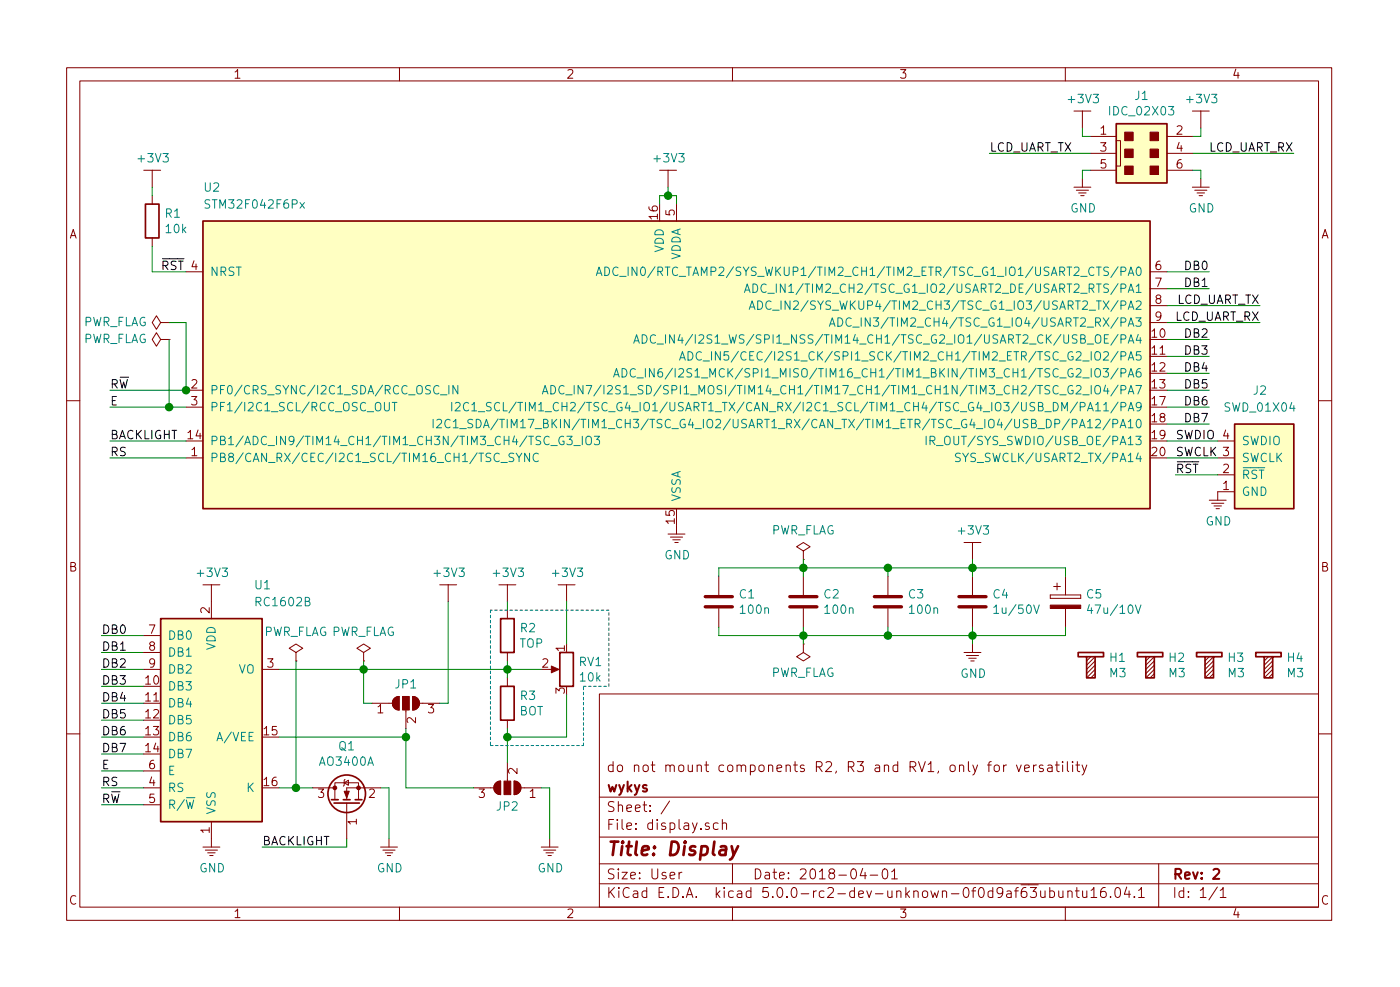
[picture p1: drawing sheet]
<svg xmlns="http://www.w3.org/2000/svg" width="210mm" height="148mm" viewBox="0 0 210 148" stroke-linecap="round" stroke-linejoin="round" font-family="sans-serif">
<g fill="none" stroke="#840000" stroke-width=".15">
<path d="M10 10.2h190v128h-190zM12 12.1h186v124.1h-186zM60 10.2v1.9M110 10.2v1.9M160 10.2v1.9M161.3 16.7h2.5M162.6 16.7v2.5M179.1 16.7h2.5M180.3 16.7v2.5M21.6 25.6h2.5M22.9 25.6v2.5M22.9 29.4v1.2"/>
<path d="M22.9 35.7v1.3M99.1 25.6h2.5M100.3 25.6v2.5M101.6 30.6v2.6M161.3 28.1h2.5M161.6 28.6h1.9M162 29h1.1M162.3 29.4h.5M162.6 26.8v1.3M163.8 25.6h3.8M163.8 20.5h3.8M163.8 23h3.8"/>
<path d="M167.6 21.1h.7v3.8h-.7M175.3 25.6h3.8M175.3 20.5h3.8M175.3 23h3.8M179.1 28.1h2.5M179.4 28.6h1.9M179.8 29h1.1M180.1 29.4h.5M180.3 26.8v1.3M24.1 51l-.6-1.1-.6 1.1 .6 1 .6-1h1.3M24.1 48.4l-.6-1-.6 1 .6 1 .6-1h1.3M25.4 51h.1"/>
<path d="M25.4 48.4h.1M27.9 40.8h2.6M27.9 58.6h2.6M172.7 40.8h2.6M172.7 43.3h2.6M172.7 45.9h2.6M172.7 48.4h2.6M10 60.2h2M27.9 61.1h2.6M27.9 68.7h2.6M101.6 78.9v1.3M181.6 75.1h2.5"/>
<path d="M182 75.5h1.8M182.3 76h1.1M182.6 76.4h.5M182.9 68.7h2.5M182.9 71.3h2.5M182.9 66.2h2.5M185.4 73.8h-2.5v1.3M198 60.2h2M21.6 98h2.5M21.6 95.4h2.5M30.5 87.8h2.5M31.7 87.8v5.1"/>
<path d="M44.4 98l1.1-.7-1.1-.6-1 .6 1 .7v1.2M44.4 99.2h.1M54.6 98l1-.7-1-.6-1 .6 1 .7v1.2M54.6 99.2h.1M66 87.8h2.6M67.3 87.8v2.5M74.9 87.8h2.6M76.2 87.8v2.5M76.2 91.6v1.3M76.2 98v1.2M83.8 87.8h2.6M85.1 87.8v2.5"/>
<path d="M100.3 80.2h2.6M100.7 80.6h1.8M101 81h1.2M101.3 81.4h.6M107.9 86.5v2.8M107.9 91.3v2.8M120.6 82.7l1.1-.6-1.1-.7-1 .7 1 .6v1.3M120.6 84h.1M120.6 96.7v1.3l1.1 .6-1.1 .6-1-.6 1-.6M120.6 96.7h.1M120.6 86.5v2.8M120.6 91.3v2.8"/>
<path d="M133.3 86.5v2.8M133.3 91.3v2.8M144.8 81.4h2.5M144.8 98h2.5M145.1 98.4h1.9M145.5 98.8h1.1M145.8 99.2h.5M146 81.4v2.6M146 86.5v2.8M146 91.3v2.8M146 96.7v1.3M157.7 89.3v.5z"/>
<path d="M157.7 89.8h4.6zM157.7 89.3h4.6zM158.2 88h1.1M158.7 87.5v1.1M160 86.5v2.8M160 91.3v2.8M162.3 89.3v.5zM163.8 98.6l-.6 .6M164.5 99.9l-1.3 1.2M164.5 99.2l-1.3 1.3M164.5 98.6l-1.3 1.3M172.7 98.6l-.6 .6"/>
<path d="M173.4 99.9l-1.3 1.2M173.4 99.2l-1.3 1.3M173.4 98.6l-1.3 1.3M181.6 98.6l-.6 .6M182.2 99.9l-1.2 1.2M182.2 99.2l-1.2 1.3M182.2 98.6l-1.2 1.3M190.5 98.6l-.6 .6M191.1 99.9l-1.2 1.2M191.1 99.2l-1.2 1.3M191.1 98.6l-1.2 1.3M10 110.2h2"/>
<path d="M21.6 118.3h2.5M21.6 100.5h2.5M21.6 115.7h2.5M39.4 100.5h2.5M47 118.3h3.3M50.3 118.3v-.8h3.5v2.5M50.3 118.3v1.7M51.7 117.5l.6-.4v.8zM51.8 117l-.1 .1v.8l-.1 .1M55.9 105.6h3M57.1 118.3h-5v1.7M59.3 104.8l.6-.2v2a1.02 1.02 0 0 1-.9-.7 1.02 1.02 0 0 1 .3-1.1z"/>
<path d="M61 106.6v2.8M62 104.6a1.02 1.02 0 0 1 1 1 1.02 1.02 0 0 1-1 1zM63 105.6h3M71.1 118.3h3.1M74.4 117.6l.4-.3h.4v2a1.03 1.03 0 0 1-.9-.6 1.03 1.03 0 0 1 .1-1.1zM76.2 101.8v1.2M76.2 108.1v1.3M76.2 114.5v2.8M77.2 117.3a1.02 1.02 0 0 1 1 1 1.02 1.02 0 0 1-1 1zM78.2 118.3h3.1M82.5 100.5h1.1M90 104.2h108v32h-108z"/>
<path d="M90 119.7h108M149.4 115a.41 .41 0 0 1 .7 .1l-.1 .6a.41 .41 0 0 1-.7-.1zM150.7 114.8v1M151.2 114.8l-.3 .1-.2 .2M152.7 114.8l.3 1 .4-1M153.9 115.3l.7-.1-.1-.3-.4-.1-.2 .2v.8h.2h.4M155.2 114.8v1M155.7 114.8l-.3 .1-.2 .2M156.6 114.9l-.3-.1-.2 .3a.48 .48 0 0 0 .5 .3l.1 .2-.1 .2h-.1h-.4M157.4 114.9l.1-.1 .4 .1 .1 .9M158 115.2l-.5 .1a.29 .29 0 0 0-.2 .3 .29 .29 0 0 0 .2 .2h.5M158.5 114.8h.6"/>
<path d="M158.7 114.3v1.3l.2 .2h.2M159.6 114.3l-.1 .1 .1 .1v-.2v.2M159.6 114.8v1M160.3 114.3v1.3l.2 .2M161.1 114.3l-.1 .1 .1 .1v-.2v.2M161.1 114.8v1M161.6 114.8h.6M161.8 114.3v1.3l.2 .2h.2M162.5 114.8l.4 1M163.2 114.8l-.5 1.4-.2 .1M164.5 100.5l-1.3 1.3M164.5 101.1l-.7 .7"/>
<path d="M173.4 100.5l-1.3 1.3M173.4 101.1l-.7 .7M182.2 100.5l-1.2 1.3M182.2 101.1l-.6 .7M191.1 100.5l-1.2 1.3M191.1 101.1l-.6 .7M198 110.2h2M21.6 120.8h2.5M30.5 127.2h2.5M30.8 127.6h1.9M31.2 128h1.1M31.5 128.4h.5"/>
<path d="M31.7 123.4v3.8M52.1 120.6v.2M52.1 120.8v5.1M57.1 127.2h2.6M57.5 127.6h1.8M57.9 128h1.1M58.2 128.4h.5M58.4 125.9v1.3M60 136.2v2M81.3 127.2h2.5M81.6 127.6h1.9M82 128h1.1"/>
<path d="M82.3 128.4h.5M82.5 125.9v1.3M90 132.7h108M90 129.7h108M90 125.7h108M100.6 120.3l-1.3 1.9M102 130.9v1M102.4 130.9l-.3 .1-.1 .2M106.5 123.6l-.4-.1-.2 .3a.48 .48 0 0 0 .6 .3l.1 .1-.1 .2-.2 .1-.4-.1M107.8 123.6a.53 .53 0 0 0-.6 .1v.7a.53 .53 0 0 0 .6 0M108.5 123.7a.38 .38 0 0 1 .6 0v.8M108.5 123v1.5"/>
<path d="M110 129.7v3M110 136.2v2M129.6 130.4l-.4 1.1h.9M129.9 130.9v1M130.7 131.4h1.1M132.6 130.6a.37 .37 0 0 1 .4-.2 .37 .37 0 0 1 .3 .3v.3a.72 .72 0 0 1-.3 .9l-.4-.1-.1-.4zM133.9 130.9l.4-.5v1.5M133.9 131.9h.9M154.5 132.8h1.4M154.7 133.2h1l-.6 .6 .4 .1a.61 .61 0 0 1 .1 .7l-.2 .1h-.5l-.2-.1M156.3 133.7v.8a.39 .39 0 0 0 .6 .1M156.9 133.7v1"/>
<path d="M157.7 133.8l.4-.1 .3 .3-.1 .6-.2 .1h-.4M157.7 133.2v1.5M159 133.7v.8a.37 .37 0 0 0 .6 .1M159.6 133.7v1M160 136.2v2M160.4 133.9a.38 .38 0 0 1 .6 0v.8M160.4 133.7v1M161.5 133.7h.6M161.7 133.2v1.3l.2 .2h.2M162.6 133.7v1h.4l.2-.1M163.2 133.7v1M163.9 133.7l.4-.5v1.5"/>
<path d="M163.9 134.7h.8M166 133.2a.62 .62 0 0 0-.7 .7v.6a.48 .48 0 0 0 .8 .1v-.5l-.1-.2-.4-.1-.3 .3M166.8 134.6l.1 .1h-.1h-.1h.1M167.6 133.4a.37 .37 0 0 1 .3-.2 .37 .37 0 0 1 .3 .3l.1 .3a.72 .72 0 0 1-.4 .9h-.3a1.2 1.2 0 0 1 0-1.3zM169.2 133.2l-.3 1h.9M169.6 133.7v1M170.4 134.6v.1h-.1l.1-.1v.1M171 133.7l.4-.5v1.5M171 134.7h.9M174 129.7v6.5M182.8 133.2l-1.2 1.9M183.3 133.7l.4-.5v1.5"/>
<path d="M183.3 134.7h.8"/>
</g>
<path d="M182.2 130.6l.3-.2 .5 .1a.37 .37 0 0 1 0 .6l-.8 .8h.9" fill="none" stroke="#840000" stroke-width=".3"/>
<path d="M109.9 127l.3 1.4M110.8 127l-.9 1.8-.3 .2" fill="none" stroke="#840000" stroke-width=".41"/>
<g fill="none" stroke="#008400" stroke-width=".15">
<path d="M162.6 19.2v1.3h1.2M180.3 19.2v1.3h-1.2M22.9 37v3.8h5M22.9 28.1v1.3M99.1 30.6v-1.2h2.5v1.2M100.3 28.1v1.3M148.6 23h15.2M163.8 25.6h-1.2v1.2M179.1 25.6h1.2v1.2M179.1 23h15.2M25.4 48.4h2.5v10.2h-11.4M25.4 51v10.1"/>
<path d="M175.3 40.8h6.3M175.3 43.3h6.3M175.3 51h6.3M175.3 53.5h6.3M175.3 56h6.3M175.3 58.6h6.3M175.3 48.4h13.9M175.3 45.9h13.9M16.5 66.2h11.4M16.5 68.7h11.4M16.5 61.1h11.4M175.3 66.2h7.6"/>
<path d="M175.3 68.7h7.6M175.3 61.1h6.3M175.3 63.7h6.3M176.5 71.3h6.4M15.2 95.4h6.4M15.2 98h6.4M44.4 99.2v19.1M54.6 99.2v6.4h1.3M67.3 90.3v15.3h-1.3M76.2 90.3v1.3M76.2 99.2v2.6M85.1 90.3v6.4"/>
<path d="M107.9 94.1v1.3h52.1v-1.3M107.9 86.5v-1.2h52.1v1.2M120.6 84v2.5M120.6 94.1v2.6M133.3 85.3v1.2M133.3 94.1v1.3M146 84v2.5M146 94.1v2.6M15.2 118.3h6.4M15.2 100.5h6.4M15.2 103h6.4M15.2 105.6h6.4"/>
<path d="M15.2 108.1h6.4M15.2 110.7h6.4M15.2 113.2h6.4M15.2 115.7h6.4M41.9 118.3h5.1M41.9 100.5h39.4M41.9 110.7h19.1M57.1 118.3h1.3v7.6M61 109.4v8.9h10.1M76.2 109.4v5.1M81.3 118.3h1.2v7.6M85.1 104.3v6.4h-8.9"/>
<path d="M15.2 120.8h6.4M52.1 125.9v1.3h-12.7"/>
</g>
<g fill="#ffffc2" stroke="#ffffc2" stroke-width=".15">
<path d="M30.5 33.2h142.2v43.2h-142.2z"/>
<path d="M185.4 63.7h8.9v12.7h-8.9z"/>
<path d="M167.6 18.6h7.7v8.9h-7.7z"/>
<path d="M24.1 92.9h15.3v30.5h-15.3z"/>
</g>
<g fill="none" stroke="#840000" stroke-width=".25">
<path d="M167.6 18.6h7.7v8.9h-7.7zM21.8 30.6h2.1v5.1h-2.1zM30.5 33.2h142.2v43.2h-142.2zM185.4 63.7h8.9v12.7h-8.9zM24.1 92.9h15.3v30.5h-15.3zM75.2 92.9h2v5.1h-2zM84.1 98h2v5h-2zM161.9 98h3.8v.6h-1.2v3.2h-1.3v-3.2h-1.3zM163.2 98.6h1.3M170.8 98h3.8v.6h-1.2v3.2h-1.3v-3.2h-1.3zM172.1 98.6h1.3M179.7 98h3.8v.6h-1.3v3.2h-1.2v-3.2h-1.3z"/>
<path d="M181 98.6h1.2M188.6 98h3.8v.6h-1.3v3.2h-1.2v-3.2h-1.3zM189.9 98.6h1.2M75.2 103h2v5.1h-2zM49.8 120h1M50.2 120.6h3.8M51.6 120h1M53.3 120h1.1"/>
<circle cx="52.1" cy="119.2" r="2.82"/>
</g>
<g fill="none" stroke="#008484" stroke-width=".15">
<path d="M45.1 30.4l.6 .9M45.7 30.4l-.6 .9M66.1 59.3h1M67.4 57.9v1.2M68.8 57.9v1.2l-.8-1.2v1.2M81.5 59.1l.4-1.2 .4 1.2M81.6 58.8h.6M82.7 57.9a.64 .64 0 0 1 .7 .6 .64 .64 0 0 1-.7 .6zM84.7 58a.52 .52 0 0 0-.6 0 .52 .52 0 0 0-.2 .6 .47 .47 0 0 0 .3 .5 .47 .47 0 0 0 .5-.1M85 59.3h.9M86.2 57.9v1.2M87.6 57.9v1.2l-.8-1.2v1.2"/>
<path d="M88 57.9h.9l-.6 1.2M89.6 41.4l.4-1.3 .4 1.3M89.7 41h.6M90.3 57.8l-1.1 1.6M90.7 57.9v1.2M90.8 40.1a.64 .64 0 0 1 .7 .6 .64 .64 0 0 1-.7 .7zM91.2 58l.2-.1h.3l.3 .3-.8 .9h.8M92.2 56.6l.4-1.3 .4 1.3M92.3 56.2h.6M92.8 40.2a.52 .52 0 0 0-.6 0 .52 .52 0 0 0-.2 .6 .47 .47 0 0 0 .3 .5 .47 .47 0 0 0 .5-.1M93.1 41.5h.9M93.4 55.3a.64 .64 0 0 1 .8 .7 .64 .64 0 0 1-.8 .6z"/>
<path d="M94.3 40.1v1.3M95.2 51.5l.4-1.3 .4 1.3M95.3 51.2h.6M95.4 55.5a.51 .51 0 0 0-.6 0 .51 .51 0 0 0-.2 .6 .46 .46 0 0 0 .3 .5 .46 .46 0 0 0 .5-.1M95.7 40.1v1.3l-.8-1.3v1.3M95.7 56.7h.9M96.4 50.2a.64 .64 0 0 1 .8 .7 .64 .64 0 0 1-.8 .6zM96.9 55.3v1.3M98.2 55.3v1.3l-.7-1.3v1.3M98.5 50.4a.51 .51 0 0 0-.7 0 .51 .51 0 0 0-.1 .6 .46 .46 0 0 0 .2 .5 .46 .46 0 0 0 .6-.1M98.7 51.6h.9M99.4 55.3a.52 .52 0 0 0-.6 .6l.1 .6 .1 .1 .4-.1 .1-.1-.1-.5-.4-.1-.2 .3"/>
<path d="M99.9 50.2v1.3M101 55.3l-1.1 1.6M101.3 50.2v1.3l-.7-1.3v1.3M102.1 54.1l.4-1.3 .4 1.3M102.1 50.2l-.3 .9h.8M102.2 53.7h.6M102.4 50.7v.8M103.3 52.8a.64 .64 0 0 1 .8 .6 .64 .64 0 0 1-.8 .7zM105.3 52.9a.52 .52 0 0 0-.6 0 .52 .52 0 0 0-.2 .6 .47 .47 0 0 0 .3 .5 .47 .47 0 0 0 .5-.1M105.6 54.2h1M106.9 52.8v1.3M108.2 52.8v1.3l-.8-1.3v1.3"/>
<path d="M109.4 52.8h-.6l-.1 .6 .2-.1 .5 .1v.5l-.2 .2h-.3l-.2-.2M111.8 43.9l.4-1.3 .4 1.3M111.9 43.5h.6M112.5 46.4l.5-1.2 .4 1.2M112.6 46.1h.7M113.1 42.6a.64 .64 0 0 1 .7 .7 .64 .64 0 0 1-.7 .6zM113.8 45.2a.64 .64 0 0 1 .7 .6 .64 .64 0 0 1-.7 .6zM115.1 42.8a.52 .52 0 0 0-.7 0 .52 .52 0 0 0-.1 .6 .47 .47 0 0 0 .2 .4 .47 .47 0 0 0 .6 0M115.3 44h1M115.8 45.3a.51 .51 0 0 0-.6 0 .51 .51 0 0 0-.2 .6 .46 .46 0 0 0 .3 .5 .46 .46 0 0 0 .5-.1M116 46.6h1M124.6 49l.4-1.3 .4 1.3"/>
<path d="M124.7 48.6h.6M125.8 47.7a.64 .64 0 0 1 .8 .6 .64 .64 0 0 1-.8 .7zM127.8 47.8a.51 .51 0 0 0-.6 0 .51 .51 0 0 0-.1 .6 .46 .46 0 0 0 .2 .5 .46 .46 0 0 0 .5 0M128.1 49.1h.9M57.7 60.4v1.1l.3 .2h.2l.3-.2v-1.1M58.9 60.4h.7M59.3 60.4v1.3M65 62.9v1.3M65.6 63.1l.2-.2h.3l.2 .2v.2v.2l-.8 .7h.8M67.6 63.1a.52 .52 0 0 0-.6 0 .52 .52 0 0 0-.2 .6 .47 .47 0 0 0 .3 .5 .47 .47 0 0 0 .5-.1M67.8 60.4v1.3M68.1 63.3l.4-.4v1.3"/>
<path d="M68.1 64.2h.7M68.4 60.5l.2-.1h.3l.2 .4-.8 .9h.8M69 64.3h1M70.4 60.5a.51 .51 0 0 0-.6 0 .51 .51 0 0 0-.2 .6 .46 .46 0 0 0 .2 .5 .46 .46 0 0 0 .6 0M70.9 60.8l.3-.4v1.3M70.9 61.7h.7M71 63a.52 .52 0 0 0-.7 .1v.3l.6 .3 .1 .3-.3 .2h-.4M71.5 62.9a.64 .64 0 0 1 .8 .7 .64 .64 0 0 1-.8 .6zM71.8 61.8h1M72.6 64.2l.5-1.3 .4 1.3M72.7 63.9h.6M73.8 60.5l-.5-.1-.2 .1v.3l.1 .2 .5 .2 .1 .3-.3 .2-.4-.1"/>
<path d="M74.8 62.9l-1.1 1.6M75 60.5a.52 .52 0 0 0-.6 0 .52 .52 0 0 0-.2 .6 .47 .47 0 0 0 .3 .5 .47 .47 0 0 0 .5 0M75 62.9h.8M75.2 69.4h1M75.4 62.9v1.3M75.6 60.4v1.3h.6M77.2 68.1l-.5-.1-.2 .2-.1 .2 .2 .2 .4 .2 .2 .3-.3 .2-.5-.1M77.5 68l.5 .7 .4-.7M77.5 60.4l-1.1 1.6M77.7 60.4h.8M78 68.7v.6M78.1 60.4v1.3"/>
<path d="M79.5 68v1.3l-.7-1.3v1.3M80.8 68.2a.52 .52 0 0 0-.6 0 .52 .52 0 0 0-.1 .6 .47 .47 0 0 0 .2 .4 .47 .47 0 0 0 .5 0M84.7 65.6a.59 .59 0 0 0-.8 .5 .59 .59 0 0 0 .8 .6v-.5h-.2M85.1 65.5h.8l-.4 .5 .4 .1v.5l-.2 .2h-.4l-.2-.2M86.2 66.9h.9M87.5 65.5v1.3M88 65.7a.45 .45 0 0 1 .8 0 .88 .88 0 0 1-.3 1.1l-.3-.1a1.07 1.07 0 0 1-.2-1zM89.3 65.5h.7l-.4 .5 .4 .1v.5l-.2 .2h-.4l-.1-.2M139.1 65.5v1.3M139.7 66.2h.5l.2-.3a.33 .33 0 0 0-.2-.4h-.5v1.3M140 66.2l.4 .6M140.6 66.9h1"/>
<path d="M144.2 68.1l-.5-.1-.2 .3 .1 .3 .6 .2v.4a.56 .56 0 0 1-.7 0M149.3 91.2l.3-.4v1.3M149.3 92.1h.7M155.2 90.8l.5 1.3 .4-1.3M163.6 90.8l-.3 .9h.8M170.5 90.8l.4 1.3 .4-1.3M28 119.7h1.3"/>
</g>
<g fill="#008400" stroke="#008400" stroke-width=".25">
<circle cx="100.3" cy="29.4" r=".51"/>
<circle cx="120.7" cy="85.3" r=".51"/>
<circle cx="133.4" cy="85.3" r=".51"/>
<circle cx="120.7" cy="95.4" r=".51"/>
<circle cx="133.4" cy="95.4" r=".51"/>
<circle cx="146.1" cy="85.3" r=".51"/>
<circle cx="146.1" cy="95.4" r=".51"/>
<circle cx="76.2" cy="100.5" r=".51"/>
<circle cx="54.6" cy="100.5" r=".51"/>
<circle cx="61" cy="110.7" r=".51"/>
<circle cx="76.2" cy="110.7" r=".51"/>
<circle cx="44.5" cy="118.3" r=".51"/>
<circle cx="27.9" cy="58.6" r=".51"/>
<circle cx="25.4" cy="61.1" r=".51"/>
</g>
<path d="M105.9 91.1h4.1M105.9 89.6h4.1M118.6 91.1h4.1M118.6 89.6h4.1M131.3 91.1h4.1M131.3 89.6h4.1M144 91.1h4.1M144 89.6h4.1" fill="none" stroke="#840000" stroke-width=".51"/>
<g fill="#840000" stroke="#840000" stroke-width=".15">
<path d="M77.2 117.3a1.02 1.02 0 0 1 1 1 1.02 1.02 0 0 1-1 1z"/>
<path d="M74.4 117.6l.4-.3h.4v2a1.03 1.03 0 0 1-.9-.6 1.03 1.03 0 0 1 .1-1.1z"/>
<path d="M75.7 117.3h1v2h-1z"/>
<path d="M157.7 90.8h4.6v.5h-4.6z"/>
<path d="M59.3 104.8l.6-.2v2a1.02 1.02 0 0 1-.9-.7 1.02 1.02 0 0 1 .3-1.1z"/>
<path d="M62 104.6a1.02 1.02 0 0 1 1 1 1.02 1.02 0 0 1-1 1z"/>
<path d="M60.5 104.6h1v2h-1z"/>
<path d="M82.8 100l1.1 .5-1.1 .5z"/>
<path d="M51.7 118.8h.8l-.4 1z"/>
<path d="M168.9 24.9h1.3v1.3h-1.3z"/>
<path d="M168.9 22.4h1.3v1.3h-1.3z"/>
<path d="M168.9 19.8h1.3v1.3h-1.3z"/>
<path d="M172.7 24.9h1.3v1.3h-1.3z"/>
<path d="M172.7 22.4h1.3v1.3h-1.3z"/>
<path d="M172.7 19.8h1.3v1.3h-1.3z"/>
<circle cx="53.8" cy="118.3" r=".28"/>
<circle cx="50.3" cy="118.3" r=".28"/>
</g>
<path d="M73.7 91.6v20.3M91.4 91.6h-17.7M73.7 111.9h13.9M87.6 111.9v-8.9M87.6 103h3.8M91.4 103v-11.4" fill="none" stroke="#0000c2" stroke-width=".15" stroke-dasharray=".4 .4"/>
<text font-size="2.8" fill="#840000" x="91" y="128.5">Title: Display</text>
<g font-size="2.1" fill="#840000">
<text x="91" y="118.9">wykys</text>
<text x="91" y="115.9">do not mount components R2, R3 and RV1, only for versatility</text>
<text x="91" y="124.6">File: display.sch</text>
<text x="91" y="121.9">Sheet: /</text>
<text x="91" y="134.8">KiCad E.D.A. kicad 5.0.0-rc2-dev-unknown-0f0d9af63ubuntu16.04.1</text>
<text x="91" y="132">Size: User</text>
<text x="113" y="132">Date: 2018-04-01</text>
<text x="176" y="132">Rev: 2</text>
<text x="176" y="134.8">Id: 1/1</text>
</g>
<g font-size="1.8" fill="#840000">
<text x="35" y="11.8">1</text>
<text x="85" y="11.8">2</text>
<text x="135" y="11.8">3</text>
<text x="185" y="11.8">4</text>
<text x="165.3" y="20.2">1</text>
<text x="165.3" y="22.8">3</text>
<text x="176.7" y="20.2">2</text>
<text x="176.7" y="22.8">4</text>
<text x="165.3" y="25.3">5</text>
<text x="176.7" y="25.3">6</text>
<text x="10.4" y="35.8">A</text>
<text x="98.8" y="32.9" transform="rotate(-90 98.8 32.9)">16</text>
<text x="101.3" y="32.4" transform="rotate(-90 101.3 32.4)">5</text>
<text x="198.4" y="35.8">A</text>
<text x="173.5" y="40.5">6</text>
<text x="173.5" y="43.1">7</text>
<text x="173.5" y="45.6">8</text>
<text x="173" y="50.7">10</text>
<text x="173" y="53.2">11</text>
<text x="173.5" y="48.2">9</text>
<text x="28.7" y="58.3">2</text>
<text x="173" y="55.8">12</text>
<text x="173" y="58.3">13</text>
<text x="28.2" y="65.9">14</text>
<text x="28.7" y="60.9">3</text>
<text x="173" y="60.9">17</text>
<text x="173" y="63.4">18</text>
<text x="173" y="65.9">19</text>
<text x="28.7" y="68.5">1</text>
<text x="173" y="68.5">20</text>
<text x="183.7" y="71">2</text>
<text x="183.7" y="73.6">1</text>
<text x="101.3" y="78.6" transform="rotate(-90 101.3 78.6)">15</text>
<text x="10.4" y="85.8">B</text>
<text x="198.4" y="85.8">B</text>
<text x="22.4" y="95.2">7</text>
<text x="31.5" y="92.1" transform="rotate(-90 31.5 92.1)">2</text>
<text x="22.4" y="97.7">8</text>
<text x="22.4" y="100.2">9</text>
<text x="40.2" y="100.2">3</text>
<text x="81.4" y="100.2">2</text>
<text x="84.8" y="97.8" transform="rotate(-90 84.8 97.8)">1</text>
<text x="21.9" y="102.8">10</text>
<text x="21.9" y="105.3">11</text>
<text x="21.9" y="107.9">12</text>
<text x="56.7" y="107.1">1</text>
<text x="64.3" y="107.1">3</text>
<text x="84.8" y="104.1" transform="rotate(-90 84.8 104.1)">3</text>
<text x="21.9" y="110.4">13</text>
<text x="21.9" y="112.9">14</text>
<text x="39.7" y="110.4">15</text>
<text x="62.5" y="108.6" transform="rotate(-90 62.5 108.6)">2</text>
<text x="22.4" y="118">4</text>
<text x="22.4" y="115.5">6</text>
<text x="39.7" y="118">16</text>
<text x="47.8" y="119.8">3</text>
<text x="55.4" y="119.8">2</text>
<text x="71.9" y="119.8">3</text>
<text x="77.7" y="116.2" transform="rotate(-90 77.7 116.2)">2</text>
<text x="79.5" y="119.8">1</text>
<text x="22.4" y="120.6">5</text>
<text x="31.5" y="125.1" transform="rotate(-90 31.5 125.1)">1</text>
<text x="53.6" y="123.8" transform="rotate(-90 53.6 123.8)">1</text>
<text x="10.4" y="135.8">C</text>
<text x="35" y="137.8">1</text>
<text x="85" y="137.8">2</text>
<text x="135" y="137.8">3</text>
<text x="185" y="137.8">4</text>
<text x="198.4" y="135.8">C</text>
</g>
<g font-size="1.8" fill="#008484">
<text x="160.6" y="15.5">+3V3</text>
<text x="166.9" y="17.3">IDC_02X03</text>
<text x="170.5" y="15">J1</text>
<text x="178.4" y="15.5">+3V3</text>
<text x="20.9" y="24.4">+3V3</text>
<text x="30.7" y="28.8">U2</text>
<text x="98.4" y="24.4">+3V3</text>
<text x="24.8" y="32.7">R1</text>
<text x="25" y="35">10k</text>
<text x="31.2" y="31.3">STM32F042F6Px</text>
<text x="160.7" y="31.9">GND</text>
<text x="178.5" y="31.9">GND</text>
<text x="31.5" y="41.4">NRST</text>
<text x="96.3" y="41.4">ADC_IN0/RTC_TAMP2/SYS_WKUP1/TIM2_CH1/TIM2_ETR/TSC_G1_IO1/USART2_CTS/PA0</text>
<text x="99.7" y="37.9" transform="rotate(-90 99.7 37.9)">VDD</text>
<text x="102.2" y="39.2" transform="rotate(-90 102.2 39.2)">VDDA</text>
<text x="116.9" y="44">ADC_IN1/TIM2_CH2/TSC_G1_IO2/USART2_DE/USART2_RTS/PA1</text>
<text x="117.8" y="46.5">ADC_IN2/SYS_WKUP4/TIM2_CH3/TSC_G1_IO3/USART2_TX/PA2</text>
<text x="12.4" y="51.5">PWR_FLAG</text>
<text x="12.4" y="49">PWR_FLAG</text>
<text x="103.2" y="51.6">ADC_IN4/I2S1_WS/SPI1_NSS/TIM14_CH1/TSC_G2_IO1/USART2_CK/USB_OE/PA4</text>
<text x="129" y="49.1">ADC_IN3/TIM2_CH4/TSC_G1_IO4/USART2_RX/PA3</text>
<text x="31.5" y="59.2">PF0/CRS_SYNC/I2C1_SDA/RCC_OSC_IN</text>
<text x="92.2" y="59.2">ADC_IN7/I2S1_SD/SPI1_MOSI/TIM14_CH1/TIM17_CH1/TIM1_CH1N/TIM3_CH2/TSC_G2_IO4/PA7</text>
<text x="101.1" y="56.7">ADC_IN6/I2S1_MCK/SPI1_MISO/TIM16_CH1/TIM1_BKIN/TIM3_CH1/TSC_G2_IO3/PA6</text>
<text x="110" y="54.1">ADC_IN5/CEC/I2S1_CK/SPI1_SCK/TIM2_CH1/TIM2_ETR/TSC_G2_IO2/PA5</text>
<text x="188.3" y="59.3">J2</text>
<text x="31.5" y="61.8">PF1/I2C1_SCL/RCC_OSC_OUT</text>
<text x="75.9" y="64.3">I2C1_SDA/TIM17_BKIN/TIM1_CH3/TSC_G4_IO2/USART1_RX/CAN_TX/TIM1_ETR/TSC_G4_IO4/USB_DP/PA12/PA10</text>
<text x="78.8" y="61.8">I2C1_SCL/TIM1_CH2/TSC_G4_IO1/USART1_TX/CAN_RX/I2C1_SCL/TIM1_CH4/TSC_G4_IO3/USB_DM/PA11/PA9</text>
<text x="184.1" y="61.8">SWD_01X04</text>
<text x="31.5" y="66.8">PB1/ADC_IN9/TIM14_CH1/TIM1_CH3N/TIM3_CH4/TSC_G3_IO3</text>
<text x="31.5" y="69.4">PB8/CAN_RX/CEC/I2C1_SCL/TIM16_CH1/TSC_SYNC</text>
<text x="141.5" y="66.8">IR_OUT/SYS_SWDIO/USB_OE/PA13</text>
<text x="145" y="69.4">SYS_SWCLK/USART2_TX/PA14</text>
<text x="186.4" y="71.9">RST</text>
<text x="186.4" y="69.4">SWCLK</text>
<text x="186.4" y="66.8">SWDIO</text>
<text x="102.2" y="75.3" transform="rotate(-90 102.2 75.3)">VSSA</text>
<text x="186.4" y="74.5">GND</text>
<text x="99.8" y="84">GND</text>
<text x="115.7" y="80.2">PWR_FLAG</text>
<text x="144.1" y="80.3">+3V3</text>
<text x="181.1" y="78.9">GND</text>
<text x="29.8" y="86.6">+3V3</text>
<text x="38.3" y="88.5">U1</text>
<text x="65.4" y="86.6">+3V3</text>
<text x="74.2" y="86.6">+3V3</text>
<text x="83.1" y="86.6">+3V3</text>
<text x="111.1" y="89.8">C1</text>
<text x="123.8" y="89.8">C2</text>
<text x="136.5" y="89.8">C3</text>
<text x="149.2" y="89.8">C4</text>
<text x="163.2" y="89.8">C5</text>
<text x="38.6" y="91">RC1602B</text>
<text x="39.5" y="95.5">PWR_FLAG PWR_FLAG</text>
<text x="78.2" y="94.9">R2</text>
<text x="111.3" y="92.2">100n</text>
<text x="124" y="92.2">100n</text>
<text x="136.7" y="92.2">100n</text>
<text x="149.8" y="92.2">1u/50V</text>
<text x="164" y="92.2">47u/10V</text>
<text x="25.1" y="96">DB0</text>
<text x="25.1" y="98.6">DB1</text>
<text x="25.1" y="101.1">DB2</text>
<text x="32.4" y="97.6" transform="rotate(-90 32.4 97.6)">VDD</text>
<text x="35.8" y="101.1">VO</text>
<text x="78" y="97.2">TOP</text>
<text x="87" y="100">RV1</text>
<text x="115.7" y="101.6">PWR_FLAG</text>
<text x="144.2" y="101.8">GND</text>
<text x="166.7" y="101.7">M3</text>
<text x="166.7" y="99.4">H1</text>
<text x="175.6" y="101.7">M3</text>
<text x="175.6" y="99.4">H2</text>
<text x="184.5" y="101.7">M3</text>
<text x="184.5" y="99.4">H3</text>
<text x="193.3" y="101.7">M3</text>
<text x="193.4" y="99.4">H4</text>
<text x="25.1" y="103.7">DB3</text>
<text x="25.1" y="106.2">DB4</text>
<text x="59.4" y="103.4">JP1</text>
<text x="78" y="107.4">BOT</text>
<text x="78.2" y="105.1">R3</text>
<text x="87.2" y="102.3">10k</text>
<text x="25.1" y="108.7">DB5</text>
<text x="25.1" y="111.3">DB6</text>
<text x="25.1" y="113.8">DB7</text>
<text x="33" y="111.3">A/VEE</text>
<text x="50.9" y="112.7">Q1</text>
<text x="25.1" y="118.9">RS</text>
<text x="25.1" y="116.4">E</text>
<text x="37.1" y="118.9">K</text>
<text x="48.1" y="115">AO3400A</text>
<text x="25.1" y="121.4">R/W</text>
<text x="32.4" y="122.3" transform="rotate(-90 32.4 122.3)">VSS</text>
<text x="74.6" y="121.7">JP2</text>
<text x="29.9" y="131">GND</text>
<text x="56.6" y="131">GND</text>
<text x="80.7" y="131">GND</text>
</g>
<g font-size="1.8">
<text x="148.6" y="22.8">LCD_UART_TX</text>
<text x="181.3" y="22.8">LCD_UART_RX</text>
<text x="24.1" y="40.5">RST 4</text>
<text x="178.1" y="40.5">DB0</text>
<text x="176.5" y="45.6">LCD_UART_TX</text>
<text x="178.1" y="43.1">DB1</text>
<text x="176.3" y="48.2">LCD_UART_RX</text>
<text x="178.1" y="50.7">DB2</text>
<text x="178.1" y="53.2">DB3</text>
<text x="16.5" y="58.3">RW</text>
<text x="178.1" y="55.8">DB4</text>
<text x="178.1" y="58.3">DB5</text>
<text x="16.5" y="65.9">BACKLIGHT</text>
<text x="16.5" y="60.9">E</text>
<text x="176.5" y="65.9">SWDIO 4</text>
<text x="178.1" y="60.9">DB6</text>
<text x="178.1" y="63.4">DB7</text>
<text x="16.5" y="68.5">RS</text>
<text x="176.5" y="68.5">SWCLK 3</text>
<text x="176.5" y="71">RST</text>
<text x="15.2" y="95.2">DB0</text>
<text x="15.2" y="97.7">DB1</text>
<text x="15.2" y="100.2">DB2</text>
<text x="15.2" y="102.8">DB3</text>
<text x="15.2" y="105.3">DB4</text>
<text x="15.2" y="107.9">DB5</text>
<text x="15.2" y="110.4">DB6</text>
<text x="15.2" y="112.9">DB7</text>
<text x="15.2" y="115.5">E</text>
<text x="15.2" y="118">RS</text>
<text x="15.2" y="120.6">RW</text>
<text x="39.4" y="126.9">BACKLIGHT</text>
</g>
</svg>
